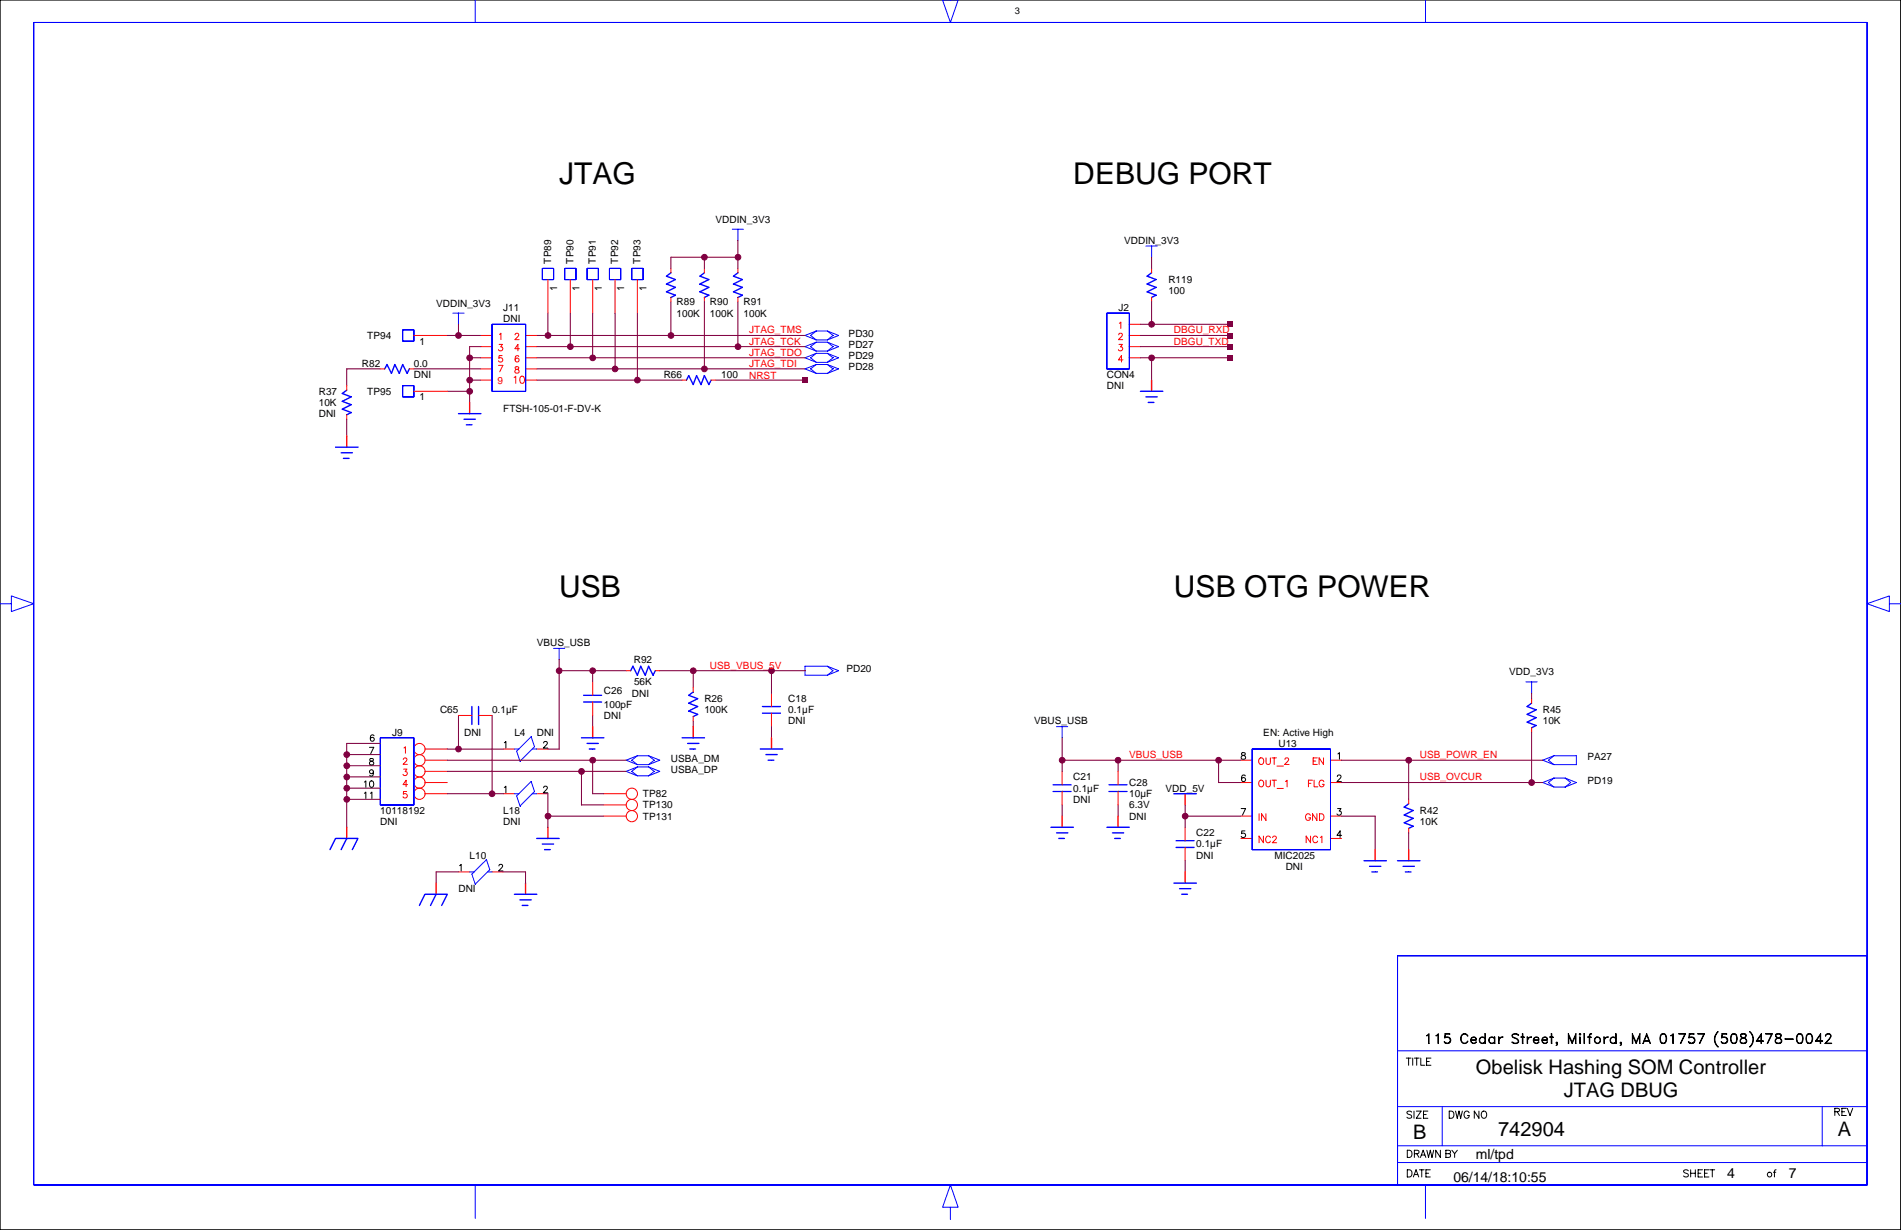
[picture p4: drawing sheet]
<svg xmlns="http://www.w3.org/2000/svg" width="432mm" height="279mm" viewBox="0 0 432 279" stroke-linecap="round" stroke-linejoin="round" font-family="sans-serif">
<path d="M0 0h431.7v279.3h-431.7z" fill="none" stroke="#000" stroke-width=".23"/>
<path d="M106.7 78.7h2.5M106.7 78.7v12.7M101.6 88.9h5.1M106.7 86.3h2.5M106.7 81.3h2.5" fill="none" stroke="#800040" stroke-width=".23"/>
<circle cx="106.7" cy="88.9" r=".66" fill="#800040"/>
<circle cx="106.7" cy="88.9" r=".65" fill="none" stroke="#800040" stroke-width=".23"/>
<circle cx="106.7" cy="86.3" r=".66" fill="#800040"/>
<circle cx="106.7" cy="86.3" r=".65" fill="none" stroke="#800040" stroke-width=".23"/>
<circle cx="106.7" cy="81.3" r=".66" fill="#800040"/>
<g fill="none" stroke="#800040" stroke-width=".23">
<path d="M78.8 95.2v3.9M94 83.8h15.2M162.5 86.3h20.4"/>
<circle cx="106.7" cy="81.3" r=".65"/>
</g>
<path d="M182.2 85.7h1.3v1.3h-1.3z" fill="#800040"/>
<path d="M86.4 83.8h-7.6v3.8" fill="none" stroke="#800040" stroke-width=".23"/>
<g fill="none" stroke="#00f" stroke-width=".23">
<path d="M107.9 0v5.1M215.9 0h1.7l-1.7 5.1-1.8-5.1h1.8M323.8 0v5.1M7.7 5.1h416.4v264.1h-416.4zM0 137.1h2.6v-1.7l5.1 1.7-5.1 1.8v-1.8M429.2 137.1v-1.7l-5.1 1.7 5.1 1.8v-1.8h2.6M317.4 217.1h106.7v52.1h-106.7zM317.4 238.7h106.7M317.4 251.4h106.7M327.6 251.4v8.9M413.9 251.4v8.9M107.9 269.1v7.7"/>
<path d="M215.9 274.2h1.7l-1.7-5-1.8 5h1.8v2.8M317.4 260.3h106.7M317.4 264.1h106.7M323.8 269.1v7.7"/>
</g>
<g fill="none" stroke="#000" stroke-width=".23">
<path d="M324.1 235.2l.5-.4v2.2l-.1-2zM326.2 235.2l.5-.4v2.2l-.1-2zM328.1 236.7l.4 .2M329 235.6a.7 .7 0 0 1 .4 .7 .7 .7 0 0 1-.4 .6M329.4 236.1a.9 .9 0 0 0-1.3-.3l.1-1h1.1l-.9 .1-.2 .7a.81 .81 0 0 1 1.2 .2 .81 .81 0 0 1-.2 1.2 .81 .81 0 0 1-1.2-.4h.1a.73 .73 0 0 0 1.3-.1M332 235.1a.79 .79 0 0 1 .8-.3 .79 .79 0 0 1 .6 .5 .81 .81 0 0 0-.9-.4 .81 .81 0 0 0-.6 .7 .97 .97 0 0 0 1 1.3l.5-.4a.84 .84 0 0 1-.9 .6 .84 .84 0 0 1-.7-.9zM334.2 236.2h1l-.1-.4a.62 .62 0 0 0-.8 .1 .62 .62 0 0 0 .1 .8 .62 .62 0 0 0 .8-.1l.1 .1a.72 .72 0 0 1-1 .2 .72 .72 0 0 1-.1-1.1 .72 .72 0 0 1 1 0l.1 .5h-1.1M336.1 235.9a.69 .69 0 0 1 1.2 0l-.4-.3a.66 .66 0 0 0-.8 .7 .66 .66 0 0 0 .8 .6l.4-.2a.73 .73 0 0 1-1 .2 .73 .73 0 0 1-.2-1zM337.3 234.8l.1 2.2zM338.3 235.9a.69 .69 0 0 1 1.1 0l-.4-.3a.66 .66 0 0 0-.7 .7 .66 .66 0 0 0 .7 .6l.4-.2a.73 .73 0 0 1-1 .2 .73 .73 0 0 1-.1-1zM339.4 235.5l.2 1.5zM340.4 235.5l.1 1.5z"/>
<path d="M340.8 235.6h.6a.78 .78 0 0 0-.9 .6zM343.4 235.1a1.02 1.02 0 0 1 1.6 0h-.3a.8 .8 0 0 0-1.2 0l.1 .4 .3 .2a1.12 1.12 0 0 1 1.1 1 1.02 1.02 0 0 1-1.6 0h.2a.81 .81 0 0 0 1.2 0l-.1-.5-.3-.2a1.05 1.05 0 0 1-1-.7zM345.5 235.5l.7 .2zM345.8 234.8h.1v2.2h-.1zM346.9 235.5l.1 1.5zM347.1 235.9l.4-.4 .3 .2a.78 .78 0 0 0-.8 .5zM348.4 236.2h1.1l-.1-.4a.62 .62 0 0 0-.9 .1 .62 .62 0 0 0 .1 .8 .62 .62 0 0 0 .9-.1l.1 .1a.72 .72 0 0 1-1.1 .2 .72 .72 0 0 1-.1-1.1 .72 .72 0 0 1 1.1 0l.1 .5h-1.2M350.3 236.2h1.1l-.1-.4a.62 .62 0 0 0-.9 .1 .62 .62 0 0 0 .1 .8 .62 .62 0 0 0 .9-.1l.1 .1a.72 .72 0 0 1-1 .2 .72 .72 0 0 1-.1-1.1 .72 .72 0 0 1 1 0l.1 .5h-1.2M352 235.5l.8 .2zM352.4 234.8h.1v2.2h-.1zM353.5 236.8l.2 .1zM353.7 237.4l.1-.5-.3 .1v-.3l.3 .1v.3l-.4 .4"/>
<path d="M353.7 237l.1 .1M356.2 234.8l.9 1.9 .9-1.9v2.2l-.1-1.7-.8 1.7-.8-1.7-.1 1.7zM358.8 234.8l.3 .1-.2 .2-.2-.1zM358.8 234.9l.1 .1zM358.8 235.5l.1 1.5zM359.8 234.8l.1 2.2zM360.7 235.5l.7 .1zM361.2 234.9l-.2 2.1v-1.8l.1-.3 .4-.1-.4 .2M364.3 235.5l.1 1.5zM364.5 235.9l.5-.4 .3 .1a.78 .78 0 0 0-.9 .6zM365.8 235.9a.7 .7 0 0 1 1.2 0l-.4-.3a.66 .66 0 0 0-.8 .7 .66 .66 0 0 0 .8 .6l.4-.2a.73 .73 0 0 1-1 .2 .73 .73 0 0 1-.2-1zM367 234.8l.1 2.2z"/>
<path d="M368.1 236.8l.1 .1zM368.2 237.4l.1-.5-.2 .1v-.3l.2 .1v.4l-.3 .3M368.2 237l.1 .2M370.8 234.8l.8 1.9 .9-1.9v2.2l-.1-1.7-.8 1.7-.7-1.7-.1 1.7zM373.4 236.5h1.3M373.5 236.4h1.1M374 234.8l.9 2.2-.9-1.9-.8 1.9zM377.4 234.9a.72 .72 0 0 1 1 .3 1.13 1.13 0 0 1-.7 1.8 1.41 1.41 0 0 1-.3-2.1zM377.4 236.8h.8M377.4 235h.8M377.5 234.9a1.66 1.66 0 0 0 0 2M378.1 234.9a1.75 1.75 0 0 1 0 2"/>
<path d="M379.5 235.2l.6-.4v2.2l-.1-2zM382.7 234.8l-1 2.2 1.2-2.2h-1.6l1.4 .1M383.6 236.7l.3 .2M384.5 235.6a.7 .7 0 0 1 .4 .7 .7 .7 0 0 1-.4 .6M384.9 236.1a.9 .9 0 0 0-1.3-.3l.1-1h1.1l-1 .1-.1 .7a.81 .81 0 0 1 1.2 .2 .81 .81 0 0 1-.3 1.2 .81 .81 0 0 1-1.1-.4h.1a.73 .73 0 0 0 1.3-.1M387.1 234.8l-1.1 2.2 1.2-2.2h-1.5l1.4 .1M390.2 234.4h.1a2.32 2.32 0 0 0 0 3.4 2.21 2.21 0 0 1-.1-3.4zM391 236.7l.4 .2M391.9 235.7a.7 .7 0 0 1 .4 .6 .7 .7 0 0 1-.4 .6M392.3 236.1a.9 .9 0 0 0-1.3-.3l.1-1h1.1l-.9 .1-.2 .8a.81 .81 0 0 1 1.2 .1 .81 .81 0 0 1-.2 1.2 .81 .81 0 0 1-1.2-.4h.1a.73 .73 0 0 0 1.3-.1M393.4 234.9a.72 .72 0 0 1 1.1 .3 1.13 1.13 0 0 1-.8 1.8 1.41 1.41 0 0 1-.3-2.1zM393.4 236.8h.9"/>
<path d="M393.4 235h.9M393.5 234.9a1.66 1.66 0 0 0 0 2M394.2 234.9a1.75 1.75 0 0 1 0 2M395.3 236.7l.4 .2M395.5 234.9a.52 .52 0 0 0 .3 .9 .75 .75 0 0 1 .8 .8 .77 .77 0 0 1-1.3 0 .95 .95 0 0 1 1.1-1l.2-.5a.85 .85 0 0 0-1.1-.2zM395.5 235h1M395.6 234.9a.43 .43 0 0 0-.1 .4 .43 .43 0 0 0 .3 .3 .79 .79 0 0 1 .8 .4 .79 .79 0 0 1-.1 .9 .93 .93 0 0 1-1.3-.3 1.12 1.12 0 0 1 1.2-1.1v-.6M396.6 236.7l-.3 .2M397.4 234.4a2.13 2.13 0 0 1 0 3.4 2.31 2.31 0 0 0 0-3.4zM399 236.4l1.5 .1h-1.6l1.2-1.7v2.2l-.1-1.9-1 1.4M402.5 234.8l-1.1 2.2 1.2-2.2h-1.5l1.4 .1M403.3 236.7l.3 .2"/>
<path d="M403.4 234.9a.52 .52 0 0 0 .4 .9 .78 .78 0 0 1 .8 .5v.3a.77 .77 0 0 1-1.3 0 .95 .95 0 0 1 1.1-1l.2-.5a.85 .85 0 0 0-1.2-.2zM403.4 235h1.1M403.5 234.9a.43 .43 0 0 0-.1 .4 .43 .43 0 0 0 .4 .3 .8 .8 0 0 1 .8 .4 .8 .8 0 0 1-.1 .9 .93 .93 0 0 1-1.3-.3 1.12 1.12 0 0 1 1.2-1.1v-.6M404.6 236.7l-.3 .2M405.5 236h1.8v.1h-1.8zM408.4 234.9a.72 .72 0 0 1 1 .3 1.13 1.13 0 0 1-.7 1.8 1.4 1.4 0 0 1-.3-2.1zM408.4 236.8h.8M408.4 235h.8M408.5 234.9a1.66 1.66 0 0 0 0 2M409.1 234.9a1.73 1.73 0 0 1 0 2M410.6 234.9a.72 .72 0 0 1 1 .3 1.13 1.13 0 0 1-.7 1.8 1.4 1.4 0 0 1-.3-2.1zM410.6 236.8h.8"/>
<path d="M410.6 235h.8M410.7 234.9a1.67 1.67 0 0 0 0 2M411.3 234.9a1.73 1.73 0 0 1 0 2M412.5 236.4l1.5 .1h-1.6l1.2-1.7v2.2l-.2-1.9-.9 1.4M414.6 236.9l1.4 .1h-1.5l1-1a.69 .69 0 0 0 .2-1l-.6-.1-.5 .4 .1-.3a.72 .72 0 0 1 1.1 0 .68 .68 0 0 1-.2 1l-1 1M319.4 240.4h1.1M320 240.4v1.6M320.7 252.6a.61 .61 0 0 0-.6-.2 .61 .61 0 0 0-.5 .4l.3 .3 .6 .2 .2 .5a.71 .71 0 0 1-1.1 0M320.9 240.4v1.6M321.2 252.4v1.6M321.3 240.4h1M321.7 252.4h1.1l-1.1 1.6h1.1"/>
<path d="M321.8 240.4v1.6M322.7 240.4v1.6h.9M323.3 253.2h.7M324 241.1h.7M324.3 252.4h-1v1.6h1M325 240.4h-1v1.6h1M329.2 252.4h.5a.87 .87 0 0 1 .6 .8 .87 .87 0 0 1-.6 .8h-.5zM330.6 252.4l.4 1.6 .4-1.6 .4 1.6 .4-1.6M333.7 252.8a.59 .59 0 0 0-.7-.4 .59 .59 0 0 0-.5 .6v.4a.57 .57 0 0 0 .6 .6 .57 .57 0 0 0 .6-.6h-.4M335.9 252.4v1.6l-1-1.6v1.6M336.6 252.6a.59 .59 0 0 1 .7-.2 .59 .59 0 0 1 .4 .6v.4a.61 .61 0 0 1-.6 .6 .61 .61 0 0 1-.6-.6zM416.8 252.5h.9l.1-.6-1-.1v1.6"/>
<path d="M417.3 252.5l.5 .9M418.4 252.5h.6M419.4 251.8h-1v1.6h1M419.6 251.8l.6 1.6 .6-1.6M319.7 261.3h.5a.88 .88 0 0 1 .5 .8 .88 .88 0 0 1-.5 .8h-.5zM319.7 265.7h.5a.88 .88 0 0 1 .5 .8 .88 .88 0 0 1-.5 .9h-.5zM321 267.4l.6-1.7 .7 1.7M321.3 262.1l.9-.1 .1-.6-1-.1v1.6M321.3 266.8h.7M321.8 262.1l.5 .8M322.4 265.7h1.1M322.6 262.9l.7-1.6 .6 1.6"/>
<path d="M322.9 262.4h.7M322.9 265.7v1.7M323.9 266.5h.6M324.1 261.3l.4 1.6 .4-1.6 .4 1.6 .3-1.6M324.9 265.7h-1v1.7h1M327.2 261.3v1.6l-1.1-1.6v1.6M328.4 262.1l1 .1v.5l-.3 .2h-.7v-1.6l1 .1v.5l-.3 .2M329.8 261.3l.6 .8v.8M331 261.3l-.6 .8M383.5 266a.61 .61 0 0 0-.6-.3 .61 .61 0 0 0-.5 .4l.2 .2 .7 .4 .2 .4a.7 .7 0 0 1-1.1 0M384 265.7v1.7M384 266.5h1.1"/>
<path d="M385.1 265.7v1.7M385.7 266.5h.6M386.7 265.7h-1v1.7h1M387.2 266.5h.6M388.2 265.7h-1v1.7h1M388.4 265.7h1.1M388.9 265.7v1.7M402.8 266.3h.6M403.4 265.7l-.3 .1v.2v1.4"/>
<circle cx="362.9" cy="236.3" r=".75"/>
<circle cx="362.9" cy="236.3" r=".66"/>
<circle cx="402" cy="266.8" r=".53"/>
</g>
<path d="M153.4 63.5l-2 1" fill="none" stroke="#00f" stroke-width=".31"/>
<path d="M151.4 64.5l2 .8" fill="none" stroke="#00f" stroke-width=".31"/>
<path d="M153.4 65.3l-2 1" fill="none" stroke="#00f" stroke-width=".31"/>
<path d="M151.4 66.3l2 .8" fill="none" stroke="#00f" stroke-width=".31"/>
<path d="M153.4 67.1l-1 .5" fill="none" stroke="#00f" stroke-width=".31"/>
<path d="M151.4 62.7l2 .8" fill="none" stroke="#00f" stroke-width=".31"/>
<path d="M152.4 62l-1 .7" fill="none" stroke="#00f" stroke-width=".31"/>
<path d="M152.4 61v1M152.4 67.5v1.1" fill="none" stroke="#f00" stroke-width=".23"/>
<path d="M161 63.5l-2 1" fill="none" stroke="#00f" stroke-width=".31"/>
<path d="M159 64.5l2 .8" fill="none" stroke="#00f" stroke-width=".31"/>
<path d="M161 65.3l-2 1" fill="none" stroke="#00f" stroke-width=".31"/>
<path d="M159 66.3l2 .8" fill="none" stroke="#00f" stroke-width=".31"/>
<path d="M161 67.1l-1 .5" fill="none" stroke="#00f" stroke-width=".31"/>
<path d="M159 62.7l2 .8" fill="none" stroke="#00f" stroke-width=".31"/>
<path d="M160 62l-1 .7" fill="none" stroke="#00f" stroke-width=".31"/>
<path d="M160 61v1M160 67.5v1.1" fill="none" stroke="#f00" stroke-width=".23"/>
<path d="M168.6 63.5l-2 1" fill="none" stroke="#00f" stroke-width=".31"/>
<path d="M166.6 64.5l2 .8" fill="none" stroke="#00f" stroke-width=".31"/>
<path d="M168.6 65.3l-2 1" fill="none" stroke="#00f" stroke-width=".31"/>
<path d="M166.6 66.3l2 .8" fill="none" stroke="#00f" stroke-width=".31"/>
<path d="M168.6 67.1l-1 .5" fill="none" stroke="#00f" stroke-width=".31"/>
<path d="M166.6 62.7l2 .8" fill="none" stroke="#00f" stroke-width=".31"/>
<path d="M167.6 62l-1 .7" fill="none" stroke="#00f" stroke-width=".31"/>
<path d="M167.6 61v1M167.6 67.5v1.1" fill="none" stroke="#f00" stroke-width=".23"/>
<path d="M79.8 90.1l-2.1 1.1" fill="none" stroke="#00f" stroke-width=".31"/>
<path d="M77.7 91.2l2.1 .7" fill="none" stroke="#00f" stroke-width=".31"/>
<path d="M79.8 91.9l-2.1 1" fill="none" stroke="#00f" stroke-width=".31"/>
<path d="M77.7 92.9l2.1 .8" fill="none" stroke="#00f" stroke-width=".31"/>
<path d="M79.8 93.7l-1 .5" fill="none" stroke="#00f" stroke-width=".31"/>
<path d="M77.7 89.4l2.1 .7" fill="none" stroke="#00f" stroke-width=".31"/>
<path d="M78.8 88.6l-1.1 .8" fill="none" stroke="#00f" stroke-width=".31"/>
<path d="M78.8 87.6v1M78.8 94.2v1" fill="none" stroke="#f00" stroke-width=".23"/>
<path d="M89.7 82.8l-.8 2" fill="none" stroke="#00f" stroke-width=".31"/>
<path d="M89.7 82.8l1 2" fill="none" stroke="#00f" stroke-width=".31"/>
<path d="M91.5 82.8l-.8 2" fill="none" stroke="#00f" stroke-width=".31"/>
<path d="M91.5 82.8l1 2" fill="none" stroke="#00f" stroke-width=".31"/>
<path d="M93 83.8l-.5 1" fill="none" stroke="#00f" stroke-width=".31"/>
<path d="M87.9 82.8l1 2" fill="none" stroke="#00f" stroke-width=".31"/>
<path d="M87.9 82.8l-.5 1" fill="none" stroke="#00f" stroke-width=".31"/>
<path d="M86.4 83.8h1M93 83.8h1" fill="none" stroke="#f00" stroke-width=".23"/>
<path d="M158.2 85.3l-.7 2.1" fill="none" stroke="#00f" stroke-width=".31"/>
<path d="M158.2 85.3l1 2.1" fill="none" stroke="#00f" stroke-width=".31"/>
<path d="M160 85.3l-.8 2.1" fill="none" stroke="#00f" stroke-width=".31"/>
<path d="M160 85.3l1 2.1" fill="none" stroke="#00f" stroke-width=".31"/>
<path d="M161.5 86.3l-.5 1.1" fill="none" stroke="#00f" stroke-width=".31"/>
<path d="M156.4 85.3l1.1 2.1" fill="none" stroke="#00f" stroke-width=".31"/>
<path d="M156.4 85.3l-.5 1" fill="none" stroke="#00f" stroke-width=".31"/>
<path d="M154.9 86.3h1M161.5 86.3h1" fill="none" stroke="#f00" stroke-width=".23"/>
<path d="M149.9 172.7l-2.6 1h-2.5" fill="none" stroke="#00f" stroke-width=".23"/>
<path d="M147.3 171.7h-2.5l-2.6 1" fill="none" stroke="#00f" stroke-width=".23"/>
<path d="M142.2 172.7l2.6 1" fill="none" stroke="#00f" stroke-width=".23"/>
<path d="M147.3 171.7l2.6 1" fill="none" stroke="#00f" stroke-width=".23"/>
<path d="M147.3 171.7l1.3 1" fill="none" stroke="#00f" stroke-width=".23"/>
<path d="M148.6 172.7l-1.3 1" fill="none" stroke="#00f" stroke-width=".23"/>
<path d="M144.8 171.7l-1.3 1" fill="none" stroke="#00f" stroke-width=".23"/>
<path d="M143.5 172.7l1.3 1" fill="none" stroke="#00f" stroke-width=".23"/>
<path d="M149.9 175.2l-2.6 1h-2.5" fill="none" stroke="#00f" stroke-width=".23"/>
<path d="M147.3 174.2h-2.5l-2.6 1" fill="none" stroke="#00f" stroke-width=".23"/>
<path d="M142.2 175.2l2.6 1" fill="none" stroke="#00f" stroke-width=".23"/>
<path d="M147.3 174.2l2.6 1" fill="none" stroke="#00f" stroke-width=".23"/>
<path d="M147.3 174.2l1.3 1" fill="none" stroke="#00f" stroke-width=".23"/>
<path d="M148.6 175.2l-1.3 1" fill="none" stroke="#00f" stroke-width=".23"/>
<path d="M144.8 174.2l-1.3 1" fill="none" stroke="#00f" stroke-width=".23"/>
<path d="M143.5 175.2l1.3 1" fill="none" stroke="#00f" stroke-width=".23"/>
<path d="M190.5 152.4l-2.6 1" fill="none" stroke="#00f" stroke-width=".23"/>
<path d="M182.9 153.4h5.1M187.9 151.3l2.6 1.1" fill="none" stroke="#00f" stroke-width=".23"/>
<path d="M189.2 152.4l-1.2-1.1h-5.1v2.1" fill="none" stroke="#00f" stroke-width=".23"/>
<path d="M189.2 152.4l-1.3 1" fill="none" stroke="#00f" stroke-width=".23"/>
<path d="M173.2 162h4.1M173.2 160.5h4.1" fill="none" stroke="#00f" stroke-width=".31"/>
<g fill="none" stroke="#f00" stroke-width=".23">
<path d="M175.2 157.4v3.1M91.6 172.5l.3-.3h.3l.2 .2-.2 .5-.7 .7h1M91.7 174.7h.7l-.4 .6a.48 .48 0 0 1 .4 .7 .48 .48 0 0 1-.9-.1M91.8 169.9l.3-.3v1.5M92.4 179.8h-.7l-.1 .6a.51 .51 0 0 1 .8 0 .51 .51 0 0 1-.1 .8 .51 .51 0 0 1-.8-.2M92.6 178.2h-1.1l.7-.9v1.4M96.5 170.1h5.1M96.5 172.7h5.1M96.5 175.2h5.1M96.5 177.8h5.1M175.2 162v3.1M96.5 180.3h5.1"/>
<circle cx="95.3" cy="172.7" r="1.28"/>
<circle cx="95.3" cy="170.1" r="1.28"/>
<circle cx="95.3" cy="175.2" r="1.28"/>
<circle cx="95.3" cy="177.8" r="1.28"/>
<circle cx="95.3" cy="180.3" r="1.28"/>
</g>
<path d="M86.4 167.6h7.6v15.3h-7.6z" fill="none" stroke="#00f" stroke-width=".23"/>
<path d="M157.5 163.8v1.3z" fill="#800040"/>
<path d="M127 152.4h15.2M127 149.8v20.3h-2.6M134.6 152.4v2.5M157.5 163.8v1.3M175.2 165.1v2.5" fill="none" stroke="#800040" stroke-width=".23"/>
<circle cx="134.6" cy="152.4" r=".66" fill="#800040"/>
<circle cx="134.6" cy="152.4" r=".65" fill="none" stroke="#800040" stroke-width=".23"/>
<circle cx="127" cy="152.4" r=".65" fill="#800040"/>
<g fill="none" stroke="#800040" stroke-width=".23">
<path d="M78.7 179h7.7M78.7 176.5h7.7M78.7 173.9h7.7M78.7 171.4h7.7M86.4 168.9h-7.6v19M78.7 181.6h7.7"/>
<circle cx="127" cy="152.4" r=".65"/>
</g>
<circle cx="78.8" cy="181.6" r=".66" fill="#800040"/>
<circle cx="78.8" cy="181.6" r=".65" fill="none" stroke="#800040" stroke-width=".23"/>
<circle cx="78.8" cy="179" r=".66" fill="#800040"/>
<circle cx="78.8" cy="179" r=".65" fill="none" stroke="#800040" stroke-width=".23"/>
<circle cx="78.8" cy="171.4" r=".66" fill="#800040"/>
<circle cx="78.8" cy="171.4" r=".65" fill="none" stroke="#800040" stroke-width=".23"/>
<circle cx="78.8" cy="176.5" r=".66" fill="#800040"/>
<circle cx="78.8" cy="176.5" r=".65" fill="none" stroke="#800040" stroke-width=".23"/>
<circle cx="78.8" cy="173.9" r=".66" fill="#800040"/>
<g fill="none" stroke="#800040" stroke-width=".23">
<path d="M149.8 152.4h33.1M157.5 152.4v3.8M175.2 152.4v5.1"/>
<circle cx="78.8" cy="174" r=".65"/>
</g>
<circle cx="175.2" cy="152.4" r=".66" fill="#800040"/>
<circle cx="175.2" cy="152.4" r=".65" fill="none" stroke="#800040" stroke-width=".23"/>
<circle cx="157.5" cy="152.4" r=".65" fill="#800040"/>
<g fill="none" stroke="#800040" stroke-width=".23">
<path d="M134.6 162.5v2.6"/>
<circle cx="157.5" cy="152.4" r=".65"/>
</g>
<path d="M82.8 177.7l.3-.3v1.4M83.9 169.8h1l-.7 1.4M84.1 172.4v.4l.6 .2 .2 .3a.49 .49 0 0 1-.5 .5 .49 .49 0 0 1-.5-.5l.9-.6-.1-.3-.2-.1zM84.1 177.5a.45 .45 0 0 1 .7 .2l.1 .3a.64 .64 0 0 1-.6 .8 .93 .93 0 0 1-.2-1.3zM84.8 175.3a.45 .45 0 0 1-.6 .4 .45 .45 0 0 1-.2-.7 .45 .45 0 0 1 .8 .1v.2a.68 .68 0 0 1-.5 1l-.3-.2M84.9 167.1v-.1a.47 .47 0 0 0-.7 .2v1a.45 .45 0 0 0 .7 0 .45 .45 0 0 0-.1-.7 .45 .45 0 0 0-.7 .4M82.8 180.2l.3-.3v1.5M84.1 180.2l.4-.3v1.5" fill="none" stroke="#000" stroke-width=".23"/>
<path d="M104.1 198.1h2.6M111.7 198.1h2.6" fill="none" stroke="#f00" stroke-width=".23"/>
<path d="M110.5 195.3l-3.3 3.3" fill="none" stroke="#00f" stroke-width=".23"/>
<path d="M111.2 197.6l-3.3 3.3" fill="none" stroke="#00f" stroke-width=".23"/>
<path d="M110.5 195.3l.7 2.2" fill="none" stroke="#00f" stroke-width=".23"/>
<path d="M107.2 198.6l.7 2.3" fill="none" stroke="#00f" stroke-width=".23"/>
<path d="M106.7 198.1h1M110.7 198.1h1.1" fill="none" stroke="#00f" stroke-width=".23"/>
<path d="M104.4 196.6l.4-.3v1.5M113.3 196.7l.1-.3 .5-.1 .3 .5-1 1h1.1" fill="none" stroke="#000" stroke-width=".23"/>
<path d="M346.6 154.9h2.6M347.9 154.9v2.5" fill="none" stroke="#00f" stroke-width=".23"/>
<path d="M358.1 177.8l-2.6 1h-2.5" fill="none" stroke="#00f" stroke-width=".23"/>
<path d="M355.5 176.7h-2.5l-2.6 1.1" fill="none" stroke="#00f" stroke-width=".23"/>
<path d="M350.4 177.8l2.6 1" fill="none" stroke="#00f" stroke-width=".23"/>
<path d="M355.5 176.7l2.6 1.1" fill="none" stroke="#00f" stroke-width=".23"/>
<path d="M355.5 176.7l1.3 1.1" fill="none" stroke="#00f" stroke-width=".23"/>
<path d="M356.8 177.8l-1.3 1" fill="none" stroke="#00f" stroke-width=".23"/>
<path d="M353 176.7l-1.3 1.1" fill="none" stroke="#00f" stroke-width=".23"/>
<path d="M351.7 177.8l1.3 1" fill="none" stroke="#00f" stroke-width=".23"/>
<path d="M350.4 172.7l2.6 1h5.1M353 171.7h5.1" fill="none" stroke="#00f" stroke-width=".23"/>
<path d="M353 171.7l-2.6 1" fill="none" stroke="#00f" stroke-width=".23"/>
<path d="M353 171.7l-1.3 1M358.1 171.7v2" fill="none" stroke="#00f" stroke-width=".23"/>
<path d="M351.7 172.7l1.3 1" fill="none" stroke="#00f" stroke-width=".23"/>
<path d="M321 184.1l-2 1" fill="none" stroke="#00f" stroke-width=".31"/>
<path d="M319 185.1l2 .8" fill="none" stroke="#00f" stroke-width=".31"/>
<path d="M321 185.9l-2 1" fill="none" stroke="#00f" stroke-width=".31"/>
<path d="M319 186.9l2 .8" fill="none" stroke="#00f" stroke-width=".31"/>
<path d="M321 187.7l-1 .5" fill="none" stroke="#00f" stroke-width=".31"/>
<path d="M319 183.3l2 .8" fill="none" stroke="#00f" stroke-width=".31"/>
<path d="M320 182.6l-1 .7" fill="none" stroke="#00f" stroke-width=".31"/>
<path d="M320 181.6v1M320 188.2v1" fill="none" stroke="#f00" stroke-width=".23"/>
<path d="M348.9 161.2l-2 1.1" fill="none" stroke="#00f" stroke-width=".31"/>
<path d="M346.9 162.3l2 .7" fill="none" stroke="#00f" stroke-width=".31"/>
<path d="M348.9 163l-2 1" fill="none" stroke="#00f" stroke-width=".31"/>
<path d="M346.9 164l2 .8" fill="none" stroke="#00f" stroke-width=".31"/>
<path d="M348.9 164.8l-1 .5" fill="none" stroke="#00f" stroke-width=".31"/>
<path d="M346.9 160.5l2 .7" fill="none" stroke="#00f" stroke-width=".31"/>
<path d="M347.9 159.7l-1 .8" fill="none" stroke="#00f" stroke-width=".31"/>
<g fill="none" stroke="#f00" stroke-width=".23">
<path d="M347.9 158.7v1M241.3 175.2v3.1M241.3 179.8v3M281.9 172.7h2.5M281.9 177.8h2.5M286 172.4l.2-.2a.71 .71 0 0 1 .9 .7 .71 .71 0 0 1-.9 .7l-.3-.5zM286.2 177.3a.71 .71 0 0 1 .9 .7 .71 .71 0 0 1-.9 .7l-.3-.5v-.4zM287.6 172.2v1l.4 .5 .5-.3 .1-1.2M287.6 177.2v1.1l.4 .4 .5-.2 .1-1.3M288.9 172.2h1M288.9 177.2h1M289.4 172.2v1.5"/>
<path d="M289.4 177.2v1.5M290.1 174h1.4M290.1 179.1h1.4M291.9 172.5l.2-.3h.5l.1 .2-.2 .5-.7 .8h1M292 177.5l.4-.3v1.5M297.2 177.9h.6M298.1 177.2h-.9v1.5M298.3 172.9h.5M298.5 177.2v1.5h.8M299.2 172.2h-.9v1.5h.9M300.6 172.2v1.5l-1-1.5v1.5M300.7 177.6a.56 .56 0 0 0-.6-.4 .56 .56 0 0 0-.5 .6v.4a.54 .54 0 0 0 .6 .5 .54 .54 0 0 0 .5-.5h-.3"/>
<path d="M302.2 172.7h2.5M302.2 177.8h2.5M347.9 165.3v1M269.2 187.9v3.1M269.2 192.5v3M281.9 190.5h2.5M281.9 185.4h2.5M286 184.9v1.5M287 189.9v1.5l-1-1.5v1.5M287.5 184.9v1.5l-.9-1.5v1.5M288.6 190.3a.56 .56 0 0 0-.7-.4 .56 .56 0 0 0-.4 .6v.4a.56 .56 0 0 0 .4 .5 .56 .56 0 0 0 .7-.3M289.1 190.3l.1-.3 .4-.1 .3 .4-.9 1.1h1"/>
<path d="M297.6 185.2a.55 .55 0 0 0-.6-.3 .55 .55 0 0 0-.5 .5v.4a.54 .54 0 0 0 .6 .6 .54 .54 0 0 0 .5-.6h-.3M297.7 189.9v1.5l-1-1.5v1.5M299.1 184.9v1.4l-1-1.4v1.4M299.3 190.3a.56 .56 0 0 0-.7-.4 .56 .56 0 0 0-.4 .6v.4a.56 .56 0 0 0 .4 .5 .56 .56 0 0 0 .7-.3M299.7 184.9h.5a.79 .79 0 0 1 .5 .7 .79 .79 0 0 1-.5 .7h-.5zM299.9 190.2l.4-.3v1.5M302.2 190.5h2.5M302.2 185.4h2.5"/>
</g>
<path d="M239.2 179.8h4.1M239.2 178.3h4.1M267.1 192.5h4.1M267.1 191h4.1" fill="none" stroke="#00f" stroke-width=".31"/>
<path d="M284.4 170.1h17.8v22.9h-17.8z" fill="none" stroke="#00f" stroke-width=".23"/>
<path d="M241.2 172.7h40.7M241.3 167.6v7.6M254 172.7v2.5M276.8 177.8h5.1M276.8 172.7v5.1M241.3 182.8v2.6M254 182.8v2.6M269.2 195.5v2.6M304.7 185.4h7.7v7.6M320 189.2v3.8" fill="none" stroke="#800040" stroke-width=".23"/>
<circle cx="241.3" cy="172.7" r=".65" fill="#800040"/>
<circle cx="241.3" cy="172.7" r=".65" fill="none" stroke="#800040" stroke-width=".23"/>
<circle cx="254" cy="172.7" r=".65" fill="#800040"/>
<circle cx="254" cy="172.7" r=".65" fill="none" stroke="#800040" stroke-width=".23"/>
<circle cx="276.8" cy="172.7" r=".65" fill="#800040"/>
<g fill="none" stroke="#800040" stroke-width=".23">
<path d="M304.7 172.7h45.7M320 172.7v8.9"/>
<circle cx="276.8" cy="172.7" r=".65"/>
</g>
<circle cx="320" cy="172.7" r=".65" fill="#800040"/>
<g fill="none" stroke="#800040" stroke-width=".23">
<path d="M304.7 177.8h45.7M347.9 166.3v11.5"/>
<circle cx="320" cy="172.7" r=".65"/>
</g>
<circle cx="347.9" cy="177.8" r=".65" fill="#800040"/>
<circle cx="347.9" cy="177.8" r=".65" fill="none" stroke="#800040" stroke-width=".23"/>
<path d="M347.9 157.4v1.3z" fill="#800040"/>
<path d="M347.9 157.4v1.3" fill="none" stroke="#800040" stroke-width=".23"/>
<path d="M282.1 171v.5l.6 .2 .2 .3a.5 .5 0 0 1-.5 .5 .5 .5 0 0 1-.5-.5l.2-.3 .8-.4-.1-.3zM282.9 176.3l-.1-.2a.5 .5 0 0 0-.7 .2v1a.47 .47 0 0 0 .7 .1 .47 .47 0 0 0-.2-.7 .47 .47 0 0 0-.6 .4M303.8 176.4l.2-.4 .5 .1 .1 .2-.2 .5-.7 .7h1M303.9 171.3l.3-.3v1.5M281.9 183.7h1l-.7 1.5M282.8 188.7h-.7l-.1 .7a.53 .53 0 0 1 .8 0 .53 .53 0 0 1-.1 .8 .53 .53 0 0 1-.8-.2M303.8 183.7h.8l-.4 .5a.5 .5 0 0 1 .4 .8 .5 .5 0 0 1-.9-.1M304.8 189.8h-1.1l.7-1.1v1.5" fill="none" stroke="#000" stroke-width=".23"/>
<path d="M190.5 78.7l-2.6 1.1h-2.5" fill="none" stroke="#00f" stroke-width=".23"/>
<path d="M188 77.7h-2.6l-2.5 1" fill="none" stroke="#00f" stroke-width=".23"/>
<path d="M182.9 78.7l2.5 1.1" fill="none" stroke="#00f" stroke-width=".23"/>
<path d="M187.9 77.7l2.6 1" fill="none" stroke="#00f" stroke-width=".23"/>
<path d="M187.9 77.7l1.3 1" fill="none" stroke="#00f" stroke-width=".23"/>
<path d="M189.2 78.7l-1.3 1.1" fill="none" stroke="#00f" stroke-width=".23"/>
<path d="M185.4 77.7l-1.3 1" fill="none" stroke="#00f" stroke-width=".23"/>
<path d="M184.1 78.7l1.3 1.1" fill="none" stroke="#00f" stroke-width=".23"/>
<path d="M190.5 83.8l-2.6 1h-2.5" fill="none" stroke="#00f" stroke-width=".23"/>
<path d="M188 82.8h-2.6l-2.5 1" fill="none" stroke="#00f" stroke-width=".23"/>
<path d="M182.9 83.8l2.5 1" fill="none" stroke="#00f" stroke-width=".23"/>
<path d="M187.9 82.8l2.6 1" fill="none" stroke="#00f" stroke-width=".23"/>
<path d="M187.9 82.8l1.3 1" fill="none" stroke="#00f" stroke-width=".23"/>
<path d="M189.2 83.8l-1.3 1" fill="none" stroke="#00f" stroke-width=".23"/>
<path d="M185.4 82.8l-1.3 1" fill="none" stroke="#00f" stroke-width=".23"/>
<path d="M184.1 83.8l1.3 1" fill="none" stroke="#00f" stroke-width=".23"/>
<path d="M190.5 81.3l-2.6 1h-2.5" fill="none" stroke="#00f" stroke-width=".23"/>
<path d="M188 80.3h-2.6l-2.5 1" fill="none" stroke="#00f" stroke-width=".23"/>
<path d="M182.9 81.3l2.5 1" fill="none" stroke="#00f" stroke-width=".23"/>
<path d="M187.9 80.3l2.6 1" fill="none" stroke="#00f" stroke-width=".23"/>
<path d="M187.9 80.3l1.3 1" fill="none" stroke="#00f" stroke-width=".23"/>
<path d="M189.2 81.3l-1.3 1" fill="none" stroke="#00f" stroke-width=".23"/>
<path d="M185.4 80.3l-1.3 1" fill="none" stroke="#00f" stroke-width=".23"/>
<path d="M184.1 81.3l1.3 1" fill="none" stroke="#00f" stroke-width=".23"/>
<path d="M190.5 76.2l-2.6 1h-2.5" fill="none" stroke="#00f" stroke-width=".23"/>
<path d="M188 75.2h-2.6l-2.5 1" fill="none" stroke="#00f" stroke-width=".23"/>
<path d="M182.9 76.2l2.5 1" fill="none" stroke="#00f" stroke-width=".23"/>
<path d="M187.9 75.2l2.6 1" fill="none" stroke="#00f" stroke-width=".23"/>
<path d="M187.9 75.2l1.3 1" fill="none" stroke="#00f" stroke-width=".23"/>
<path d="M189.2 76.2l-1.3 1" fill="none" stroke="#00f" stroke-width=".23"/>
<path d="M185.4 75.2l-1.3 1" fill="none" stroke="#00f" stroke-width=".23"/>
<path d="M184.1 76.2l1.3 1" fill="none" stroke="#00f" stroke-width=".23"/>
<path d="M269.2 180.3v2.5" fill="none" stroke="#f00" stroke-width=".31"/>
<path d="M266.6 180.3h5.1" fill="none" stroke="#00f" stroke-width=".31"/>
<path d="M269.2 185.4h12.7M269.2 182.8v5.1" fill="none" stroke="#800040" stroke-width=".23"/>
<circle cx="269.2" cy="185.4" r=".66" fill="#800040"/>
<circle cx="269.2" cy="185.4" r=".65" fill="none" stroke="#800040" stroke-width=".23"/>
<path d="M78.8 187.9v2.6" fill="none" stroke="#f00" stroke-width=".31"/>
<path d="M75 193l1.2-2.5h5.1l-1.3 2.5M78.8 190.5l-1.3 2.5" fill="none" stroke="#00f" stroke-width=".31"/>
<path d="M99.1 200.6v2.6" fill="none" stroke="#f00" stroke-width=".31"/>
<path d="M95.3 205.7l1.2-2.6h5.1l-1.3 2.6M99.1 203.1l-1.3 2.6" fill="none" stroke="#00f" stroke-width=".31"/>
<path d="M102.8 71.1h2.6M104.1 71.1v2.6" fill="none" stroke="#00f" stroke-width=".23"/>
<path d="M166.3 52.1h2.6M167.6 52.1v2.5" fill="none" stroke="#00f" stroke-width=".23"/>
<path d="M152.4 58.4h15.2M152.4 58.4v2.6M160 58.4v2.6M167.6 54.6v6.4" fill="none" stroke="#800040" stroke-width=".23"/>
<circle cx="160" cy="58.4" r=".66" fill="#800040"/>
<circle cx="160" cy="58.4" r=".65" fill="none" stroke="#800040" stroke-width=".23"/>
<circle cx="167.6" cy="58.4" r=".66" fill="#800040"/>
<circle cx="167.6" cy="58.4" r=".65" fill="none" stroke="#800040" stroke-width=".23"/>
<path d="M254.1 76.1l.3-.4h.3l.2 .3-.2 .5-.7 .7h1M254.2 78.2h.7l-.4 .6a.48 .48 0 0 1 .4 .8 .48 .48 0 0 1-.9-.2M254.3 73.4l.3-.2v1.4M256.5 73.7h2.5M256.5 76.2h2.5M256.5 78.7h2.5M255.1 81.7h-1.1l.7-.9v1.4M256.5 81.3h2.5" fill="none" stroke="#f00" stroke-width=".23"/>
<path d="M251.4 71.1h5.1v12.7h-5.1z" fill="none" stroke="#00f" stroke-width=".23"/>
<path d="M260.3 55.9h2.5M261.6 55.9v2.5" fill="none" stroke="#00f" stroke-width=".23"/>
<path d="M262.6 63.5l-2 1" fill="none" stroke="#00f" stroke-width=".31"/>
<path d="M260.6 64.5l2 .8" fill="none" stroke="#00f" stroke-width=".31"/>
<path d="M262.6 65.3l-2 1" fill="none" stroke="#00f" stroke-width=".31"/>
<path d="M260.6 66.3l2 .8" fill="none" stroke="#00f" stroke-width=".31"/>
<path d="M262.6 67.1l-1 .5" fill="none" stroke="#00f" stroke-width=".31"/>
<path d="M260.6 62.7l2 .8" fill="none" stroke="#00f" stroke-width=".31"/>
<path d="M261.6 62l-1 .7" fill="none" stroke="#00f" stroke-width=".31"/>
<path d="M261.6 61v1M261.6 67.5v1.1" fill="none" stroke="#f00" stroke-width=".23"/>
<path d="M261.6 58.4v2.6M259 73.7h20.3M261.6 68.6v5.1" fill="none" stroke="#800040" stroke-width=".23"/>
<circle cx="261.6" cy="73.7" r=".65" fill="#800040"/>
<circle cx="261.6" cy="73.7" r=".65" fill="none" stroke="#800040" stroke-width=".23"/>
<path d="M278.7 73h1.3v1.3h-1.3z" fill="#800040"/>
<path d="M259 76.2h20.3" fill="none" stroke="#800040" stroke-width=".23"/>
<path d="M278.7 75.6h1.3v1.3h-1.3z" fill="#800040"/>
<path d="M259 78.7h20.3" fill="none" stroke="#800040" stroke-width=".23"/>
<path d="M278.7 78.1h1.3v1.3h-1.3z" fill="#800040"/>
<path d="M259 81.3h20.3M261.6 81.3v5.1" fill="none" stroke="#800040" stroke-width=".23"/>
<path d="M278.7 80.6h1.3v1.3h-1.3z" fill="#800040"/>
<circle cx="261.6" cy="81.3" r=".66" fill="#800040"/>
<circle cx="261.6" cy="81.3" r=".65" fill="none" stroke="#800040" stroke-width=".23"/>
<path d="M240 165.1h2.5M241.3 165v2.6" fill="none" stroke="#00f" stroke-width=".23"/>
<path d="M125.7 147.3h2.6M127 147.3v2.5" fill="none" stroke="#00f" stroke-width=".23"/>
<path d="M134.6 165.1v2.5" fill="none" stroke="#f00" stroke-width=".31"/>
<path d="M132.1 167.6h5.1M133.3 168.9h2.6" fill="none" stroke="#00f" stroke-width=".31"/>
<path d="M133.9 170.1h1.2M154.9 167.6h5.1M156.2 168.9h2.5" fill="none" stroke="#00f" stroke-width=".31"/>
<path d="M157.5 165.1v2.5" fill="none" stroke="#f00" stroke-width=".31"/>
<path d="M156.7 170.1h1.3M172.7 170.1h5.1M174 171.4h2.5" fill="none" stroke="#00f" stroke-width=".31"/>
<path d="M175.2 167.6v2.6" fill="none" stroke="#f00" stroke-width=".31"/>
<path d="M174.5 172.7h1.3M121.9 190.5h5.1M123.2 191.7h2.5" fill="none" stroke="#00f" stroke-width=".31"/>
<path d="M124.5 187.9v2.6" fill="none" stroke="#f00" stroke-width=".31"/>
<path d="M123.7 193h1.3M116.8 203.1h5.1M118.1 204.4h2.6" fill="none" stroke="#00f" stroke-width=".31"/>
<path d="M119.4 200.6v2.6" fill="none" stroke="#f00" stroke-width=".31"/>
<path d="M238.7 187.9h5.1M240 189.2h2.5M118.6 205.7h1.3" fill="none" stroke="#00f" stroke-width=".31"/>
<path d="M241.3 185.4v2.5" fill="none" stroke="#f00" stroke-width=".31"/>
<path d="M240.5 190.5h1.3M251.4 187.9h5.1M252.7 189.2h2.5" fill="none" stroke="#00f" stroke-width=".31"/>
<path d="M254 185.4v2.5" fill="none" stroke="#f00" stroke-width=".31"/>
<path d="M253.2 190.5h1.3M266.7 200.6h5.1M267.9 201.9h2.6" fill="none" stroke="#00f" stroke-width=".31"/>
<path d="M269.2 198.1v2.5" fill="none" stroke="#f00" stroke-width=".31"/>
<path d="M309.8 195.5h5.1M311.1 196.8h2.5M268.4 203.1h1.3" fill="none" stroke="#00f" stroke-width=".31"/>
<path d="M312.4 193v2.5" fill="none" stroke="#f00" stroke-width=".31"/>
<path d="M311.6 198.1h1.3M317.4 195.5h5.1M318.7 196.8h2.6" fill="none" stroke="#00f" stroke-width=".31"/>
<path d="M320 193v2.5" fill="none" stroke="#f00" stroke-width=".31"/>
<path d="M76.2 101.6h5.1M77.5 102.8h2.6M319.2 198.1h1.3" fill="none" stroke="#00f" stroke-width=".31"/>
<path d="M78.8 99v2.6" fill="none" stroke="#f00" stroke-width=".31"/>
<path d="M104.1 94h5.1M105.4 95.2h2.6M78 104.1h1.3" fill="none" stroke="#00f" stroke-width=".31"/>
<path d="M106.7 91.4v2.6" fill="none" stroke="#f00" stroke-width=".31"/>
<path d="M105.9 96.5h1.3M259 88.9h5.1M260.3 90.1h2.6" fill="none" stroke="#00f" stroke-width=".31"/>
<path d="M261.6 86.3v2.6" fill="none" stroke="#f00" stroke-width=".31"/>
<path d="M260.8 91.4h1.3" fill="none" stroke="#00f" stroke-width=".31"/>
<path d="M114.3 170.1h2.6M121.9 170.1h2.6" fill="none" stroke="#f00" stroke-width=".23"/>
<path d="M120.6 167.3l-3.3 3.3" fill="none" stroke="#00f" stroke-width=".23"/>
<path d="M121.4 169.6l-3.3 3.3" fill="none" stroke="#00f" stroke-width=".23"/>
<path d="M120.6 167.3l.8 2.3" fill="none" stroke="#00f" stroke-width=".23"/>
<path d="M117.3 170.6l.8 2.3" fill="none" stroke="#00f" stroke-width=".23"/>
<path d="M116.8 170.1h1.1M120.6 177.5l-3.3 3.3M120.9 170.1h1" fill="none" stroke="#00f" stroke-width=".23"/>
<path d="M114.6 168.7l.3-.3v1.5M123.5 168.8l.3-.4 .4 .1 .1 .2-.2 .5-.7 .7h1" fill="none" stroke="#000" stroke-width=".23"/>
<path d="M114.3 180.3h2.6M121.9 180.3h2.6" fill="none" stroke="#f00" stroke-width=".23"/>
<path d="M121.4 179.8l-3.3 3.3" fill="none" stroke="#00f" stroke-width=".23"/>
<path d="M120.6 177.5l.8 2.3" fill="none" stroke="#00f" stroke-width=".23"/>
<path d="M117.3 180.8l.8 2.3" fill="none" stroke="#00f" stroke-width=".23"/>
<path d="M116.8 180.3h1.1M120.9 180.3h1" fill="none" stroke="#00f" stroke-width=".23"/>
<path d="M114.6 178.9l.3-.3v1.5M123.5 178.9l.1-.2 .5-.1 .2 .4-.9 1.1h1" fill="none" stroke="#000" stroke-width=".23"/>
<path d="M101.6 170.1h12.7M104.1 162.5v7.7" fill="none" stroke="#800040" stroke-width=".23"/>
<circle cx="104.1" cy="170.1" r=".66" fill="#800040"/>
<g fill="none" stroke="#800040" stroke-width=".23">
<path d="M111.8 162.5v17.8M101.6 180.3h12.7"/>
<circle cx="104.1" cy="170.1" r=".65"/>
</g>
<path d="M107.2 160.5v4.1M108.7 160.5v4.1" fill="none" stroke="#00f" stroke-width=".31"/>
<path d="M104.1 162.5h3.1M108.7 162.5h3.1" fill="none" stroke="#f00" stroke-width=".23"/>
<circle cx="111.8" cy="180.3" r=".66" fill="#800040"/>
<circle cx="111.8" cy="180.3" r=".65" fill="none" stroke="#800040" stroke-width=".23"/>
<path d="M132.6 159.5h4M132.6 157.9h4M158.5 158.7l-2.1 1" fill="none" stroke="#00f" stroke-width=".31"/>
<path d="M134.6 154.9v3.1M134.6 159.5v3" fill="none" stroke="#f00" stroke-width=".23"/>
<path d="M156.4 159.7l2.1 .8" fill="none" stroke="#00f" stroke-width=".31"/>
<path d="M158.5 160.5l-2.1 1" fill="none" stroke="#00f" stroke-width=".31"/>
<path d="M156.4 161.5l2.1 .8" fill="none" stroke="#00f" stroke-width=".31"/>
<path d="M158.5 162.3l-1 .5" fill="none" stroke="#00f" stroke-width=".31"/>
<path d="M156.4 157.9l2.1 .8" fill="none" stroke="#00f" stroke-width=".31"/>
<path d="M157.5 157.2l-1.1 .7" fill="none" stroke="#00f" stroke-width=".31"/>
<path d="M124.5 63.5v7.6M129.5 63.5v7.6M134.6 63.5v7.6M139.7 63.5v7.6M144.8 63.5v7.6M157.5 156.2v1M157.5 162.8v1" fill="none" stroke="#f00" stroke-width=".23"/>
<path d="M123.2 61h2.6v2.5h-2.6zM128.3 61h2.5v2.5h-2.5zM133.4 61h2.5v2.5h-2.5zM138.4 61h2.6v2.5h-2.6zM143.5 61h2.6v2.5h-2.6z" fill="none" stroke="#00f" stroke-width=".23"/>
<path d="M121.9 76.2h61M124.5 71.1v5.1M152.4 68.6v7.6" fill="none" stroke="#800040" stroke-width=".23"/>
<circle cx="124.5" cy="76.2" r=".65" fill="#800040"/>
<circle cx="124.5" cy="76.2" r=".65" fill="none" stroke="#800040" stroke-width=".23"/>
<circle cx="152.4" cy="76.2" r=".65" fill="#800040"/>
<g fill="none" stroke="#800040" stroke-width=".23">
<path d="M121.9 78.7h61M129.5 71.1v7.7M167.6 68.6v10.2"/>
<circle cx="152.4" cy="76.2" r=".65"/>
</g>
<circle cx="129.5" cy="78.7" r=".66" fill="#800040"/>
<circle cx="129.5" cy="78.7" r=".65" fill="none" stroke="#800040" stroke-width=".23"/>
<circle cx="167.6" cy="78.7" r=".66" fill="#800040"/>
<g fill="none" stroke="#800040" stroke-width=".23">
<path d="M134.6 71.1v10.2M121.9 81.3h61"/>
<circle cx="167.6" cy="78.7" r=".65"/>
</g>
<circle cx="134.6" cy="81.3" r=".66" fill="#800040"/>
<g fill="none" stroke="#800040" stroke-width=".23">
<path d="M139.7 71.1v12.7M160 68.6v15.2M121.9 83.8h61"/>
<circle cx="134.6" cy="81.3" r=".65"/>
</g>
<circle cx="139.7" cy="83.8" r=".65" fill="#800040"/>
<circle cx="139.7" cy="83.8" r=".65" fill="none" stroke="#800040" stroke-width=".23"/>
<circle cx="160" cy="83.8" r=".66" fill="#800040"/>
<g fill="none" stroke="#800040" stroke-width=".23">
<path d="M144.8 71.1v15.3M121.9 86.3h33"/>
<circle cx="160" cy="83.8" r=".65"/>
</g>
<circle cx="144.8" cy="86.3" r=".66" fill="#800040"/>
<g fill="none" stroke="#800040" stroke-width=".23">
<path d="M101.6 76.2h7.6M104.1 73.7v2.5"/>
<circle cx="144.8" cy="86.3" r=".65"/>
</g>
<path d="M91.5 74.9h2.5v2.6h-2.5zM91.5 87.6h2.5v2.6h-2.5z" fill="none" stroke="#00f" stroke-width=".23"/>
<path d="M94 76.2h7.6M94 88.9h7.6" fill="none" stroke="#f00" stroke-width=".23"/>
<circle cx="104.1" cy="76.2" r=".65" fill="#800040"/>
<g fill="none" stroke="#800040" stroke-width=".23">
<path d="M104.1 198.1h-5.1l.1 2.5M114.3 198.1h5.1v2.5M124.4 185.4h12.8M124.5 180.3v7.6"/>
<circle cx="104.1" cy="76.2" r=".65"/>
</g>
<circle cx="124.5" cy="185.4" r=".65" fill="#800040"/>
<g fill="none" stroke="#800040" stroke-width=".23">
<path d="M101.6 175.2h40.6M132.1 175.2v7.7l5.1-.1"/>
<circle cx="124.5" cy="185.4" r=".65"/>
</g>
<circle cx="132.1" cy="175.2" r=".66" fill="#800040"/>
<g fill="none" stroke="#800040" stroke-width=".23">
<path d="M101.6 172.7h40.6M134.6 172.7v7.6M134.6 180.3h2.6"/>
<circle cx="132.1" cy="175.2" r=".65"/>
</g>
<circle cx="134.6" cy="172.7" r=".66" fill="#800040"/>
<circle cx="134.6" cy="172.7" r=".65" fill="none" stroke="#800040" stroke-width=".23"/>
<path d="M145.5 151.3l-.7 2.1M251.9 179.8h4.1M251.9 178.3h4.1" fill="none" stroke="#00f" stroke-width=".31"/>
<g fill="none" stroke="#f00" stroke-width=".23">
<path d="M109.2 76.2h2.6M109.2 78.7h2.6M113.4 78.2h.7l-.4 .6a.48 .48 0 0 1 .4 .8 .48 .48 0 0 1-.9-.2M113.5 76l.3-.3v1.4M117 76.1l.3-.4h.3l.2 .3-.2 .5-.7 .7h1M118 79.2h-1.1l.7-1v1.5M119.4 76.2h2.5M119.4 78.7h2.5M109.2 81.3h2.6M109.2 83.8h2.6M109.2 86.3h2.6M113.2 83h1l-.7 1.5"/>
<path d="M114.1 80.8h-.7l-.1 .6a.51 .51 0 0 1 .8 0 .51 .51 0 0 1-.1 .8 .51 .51 0 0 1-.8-.2M116.8 85.8l.4-.3v1.6M117.1 83.4v.4l.6 .2 .2 .3a.47 .47 0 0 1-.5 .5 .47 .47 0 0 1-.4-.7l.8-.4v-.3l-.2-.1zM117.8 81v-.1a.47 .47 0 0 0-.7 .1v1a.46 .46 0 0 0 .7 .1 .46 .46 0 0 0-.2-.7 .46 .46 0 0 0-.6 .3M118.3 85.5a.5 .5 0 0 1 .8 .3v.3a.71 .71 0 0 1-.6 1 1.03 1.03 0 0 1-.2-1.6zM119.4 81.3h2.5M119.4 83.8h2.5M119.4 86.3h2.5M254 175.2v3.1M254 179.8v3"/>
</g>
<path d="M111.8 73.7h7.6v15.2h-7.6z" fill="none" stroke="#00f" stroke-width=".23"/>
<path d="M145.5 151.3l1.1 2.1" fill="none" stroke="#00f" stroke-width=".31"/>
<path d="M147.3 151.3l-.7 2.1" fill="none" stroke="#00f" stroke-width=".31"/>
<path d="M147.3 151.3l1 2.1" fill="none" stroke="#00f" stroke-width=".31"/>
<path d="M148.8 152.4l-.5 1" fill="none" stroke="#00f" stroke-width=".31"/>
<path d="M143.8 151.3l1 2.1" fill="none" stroke="#00f" stroke-width=".31"/>
<path d="M143.8 151.3l-.5 1.1" fill="none" stroke="#00f" stroke-width=".31"/>
<g fill="none" stroke="#f00" stroke-width=".23">
<path d="M142.2 152.4h1.1M148.8 152.4h1.1M137.2 180.3h5.1M137.2 182.8h5.1M137.2 185.4h5.1"/>
<circle cx="143.5" cy="182.8" r="1.28"/>
<circle cx="143.5" cy="185.4" r="1.28"/>
<circle cx="143.5" cy="180.3" r="1.28"/>
</g>
<g font-size="6.8">
<text x="127" y="41.7">JTAG</text>
<text x="243.8" y="41.7">DEBUG PORT</text>
<text x="127" y="135.7">USB</text>
<text x="266.7" y="135.7">USB OTG POWER</text>
</g>
<g font-size="4.5">
<text x="335.3" y="244">Obelisk Hashing SOM Controller</text>
<text x="355.2" y="249.1">JTAG DBUG</text>
<text x="321" y="258.6">B</text>
<text x="340.3" y="258">742904</text>
<text x="417.5" y="258">A</text>
</g>
<g font-size="3.2">
<text x="335.2" y="263.4">ml/tpd</text>
<text x="330.1" y="268.5">06/14/18:10:55</text>
<text x="392.3" y="267.7">4</text>
<text x="406.3" y="267.7">7</text>
</g>
<g font-size="2.3">
<text x="162.5" y="50.6">VDDIN_3V3</text>
<text x="125.2" y="59.9" transform="rotate(-90 125.2 59.9)">TP89</text>
<text x="130.3" y="59.9" transform="rotate(-90 130.3 59.9)">TP90</text>
<text x="135.4" y="59.9" transform="rotate(-90 135.4 59.9)">TP91</text>
<text x="140.4" y="59.9" transform="rotate(-90 140.4 59.9)">TP92</text>
<text x="145.5" y="59.9" transform="rotate(-90 145.5 59.9)">TP93</text>
<text x="255.4" y="55.4">VDDIN_3V3</text>
<text x="265.4" y="64.3">R119</text>
<text x="99.1" y="69.7">VDDIN_3V3</text>
<text x="114.3" y="70.6">J11</text>
<text x="126.6" y="66" transform="rotate(-90 126.6 66)">1</text>
<text x="131.6" y="66" transform="rotate(-90 131.6 66)">1</text>
<text x="136.7" y="66" transform="rotate(-90 136.7 66)">1</text>
<text x="141.8" y="66" transform="rotate(-90 141.8 66)">1</text>
<text x="146.9" y="66" transform="rotate(-90 146.9 66)">1</text>
<text x="153.7" y="69.4">R89</text>
<text x="153.7" y="71.9">100K</text>
<text x="161.3" y="69.4">R90</text>
<text x="161.3" y="71.9">100K</text>
<text x="168.9" y="69.4">R91</text>
<text x="168.9" y="71.9">100K</text>
<text x="254.1" y="70.6">J2</text>
<text x="265.4" y="66.8">100</text>
<text x="83.4" y="77">TP94</text>
<text x="114.3" y="73.2">DNI</text>
<text x="192.8" y="76.5">PD30</text>
<text x="82.2" y="83.3">R82</text>
<text x="94" y="83.3">0.0</text>
<text x="95.3" y="78.3">1</text>
<text x="192.8" y="79.1">PD27</text>
<text x="192.8" y="81.6">PD29</text>
<text x="72.4" y="89.7">R37</text>
<text x="83.4" y="89.7">TP95</text>
<text x="94" y="85.9">DNI</text>
<text x="150.7" y="85.9">R66</text>
<text x="163.8" y="85.9">100</text>
<text x="192.8" y="84.1">PD28</text>
<text x="251.4" y="85.9">CON4</text>
<text x="251.4" y="88.4">DNI</text>
<text x="72.4" y="92.2">10K</text>
<text x="72.4" y="94.7">DNI</text>
<text x="95.3" y="90.9">1</text>
<text x="114.3" y="93.5">FTSH-105-01-F-DV-K</text>
<text x="121.9" y="146.8">VBUS_USB</text>
<text x="144" y="150.6">R92</text>
<text x="144" y="155.7">56K</text>
<text x="192.3" y="152.7">PD20</text>
<text x="342.8" y="153.4">VDD_3V3</text>
<text x="137.2" y="160.8">100pF</text>
<text x="137.2" y="157.7">C26</text>
<text x="143.5" y="158.2">DNI</text>
<text x="160" y="159.5">R26</text>
<text x="179" y="159.5">C18</text>
<text x="89" y="167.1">J9</text>
<text x="99.9" y="162">C65</text>
<text x="105.4" y="167.1">DNI</text>
<text x="111.8" y="162">0.1µF</text>
<text x="116.8" y="167.1">L4</text>
<text x="121.9" y="167.1">DNI</text>
<text x="137.2" y="163.3">DNI</text>
<text x="160" y="162">100K</text>
<text x="179" y="162">0.1µF</text>
<text x="179" y="164.6">DNI</text>
<text x="234.9" y="164.6">VBUS_USB</text>
<text x="287" y="167.1">EN: Active High</text>
<text x="350.4" y="164.6">10K</text>
<text x="350.4" y="162">R45</text>
<text x="152.4" y="173">USBA_DM</text>
<text x="290.4" y="169.7">U13</text>
<text x="360.6" y="172.7">PA27</text>
<text x="152.4" y="175.5">USBA_DP</text>
<text x="243.8" y="177.3">C21</text>
<text x="243.8" y="179.8">0.1µF</text>
<text x="256.5" y="178.5">C28</text>
<text x="264.8" y="179.8">VDD_5V</text>
<text x="360.6" y="178.1">PD19</text>
<text x="86.4" y="184.9">10118192</text>
<text x="114.3" y="184.9">L18</text>
<text x="146" y="181.1">TP82</text>
<text x="146" y="183.6">TP130</text>
<text x="243.8" y="182.4">DNI</text>
<text x="256.5" y="181.1">10µF</text>
<text x="256.5" y="183.6">6.3V</text>
<text x="322.5" y="184.9">R42</text>
<text x="86.4" y="187.4">DNI</text>
<text x="114.3" y="187.4">DNI</text>
<text x="146" y="186.2">TP131</text>
<text x="256.5" y="186.2">DNI</text>
<text x="271.7" y="190">C22</text>
<text x="322.5" y="187.4">10K</text>
<text x="106.7" y="195">L10</text>
<text x="271.7" y="192.5">0.1µF</text>
<text x="271.7" y="195">DNI</text>
<text x="289.5" y="195">MIC2025</text>
<text x="292" y="197.6">DNI</text>
<text x="104.1" y="202.7">DNI</text>
</g>
<g font-size="2.3" fill="#f00">
<text x="170.2" y="75.7">JTAG_TMS</text>
<text x="266.7" y="75.7">DBGU_RXD</text>
<text x="170.2" y="78.3">JTAG_TCK</text>
<text x="170.2" y="80.8">JTAG_TDO</text>
<text x="170.2" y="83.3">JTAG_TDI</text>
<text x="266.7" y="78.3">DBGU_TXD</text>
<text x="113" y="87.1">9</text>
<text x="170.2" y="86.1">NRST</text>
<text x="161.3" y="151.9">USB_VBUS_5V</text>
<text x="256.5" y="172.2">VBUS_USB</text>
<text x="322.5" y="172.2">USB_POWR_EN</text>
<text x="322.5" y="177.3">USB_OVCUR</text>
</g>
<text font-size="2.1" x="230.5" y="3.3">3</text>
</svg>
